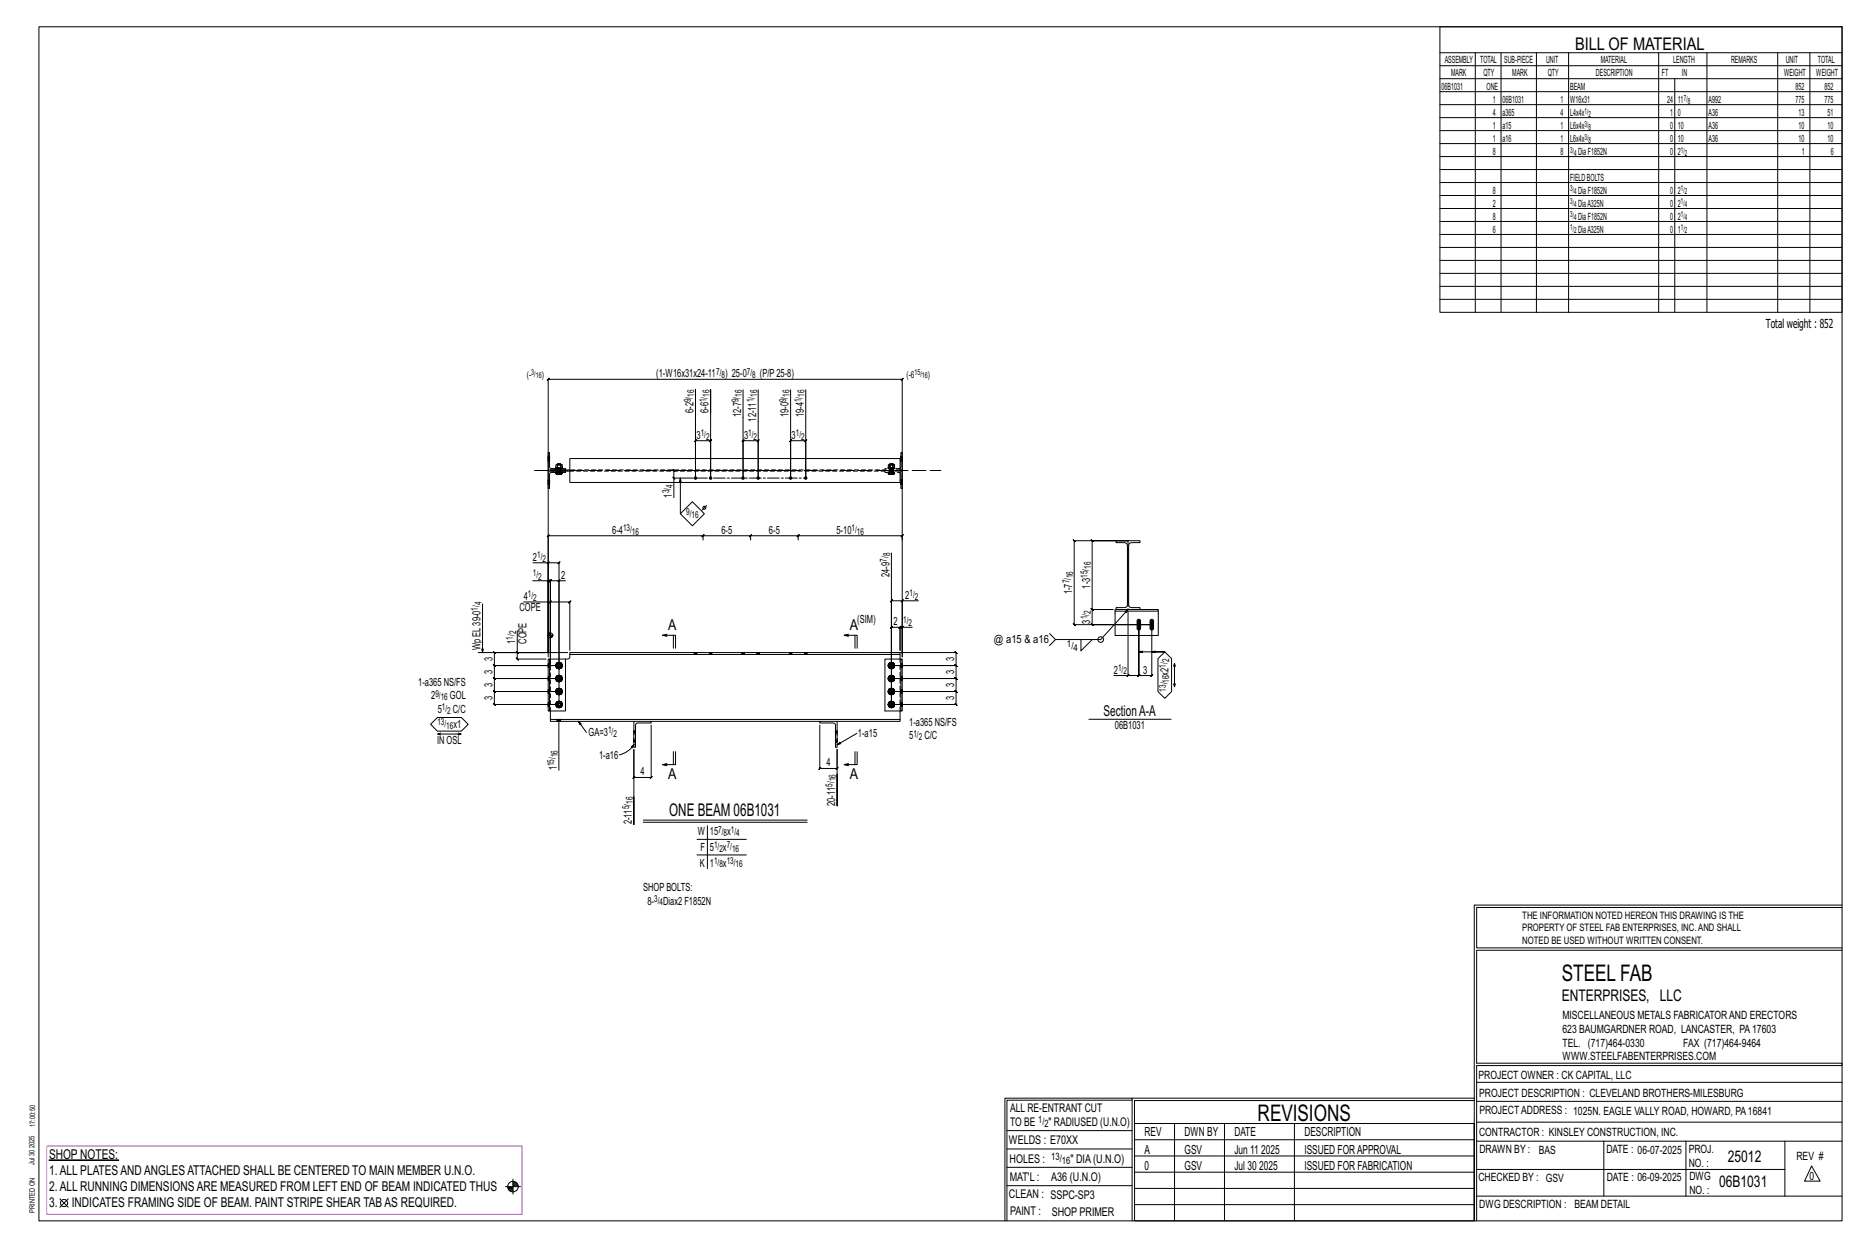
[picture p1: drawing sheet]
<svg xmlns="http://www.w3.org/2000/svg" width="914mm" height="610mm" viewBox="0 0 914 610" stroke-linecap="round" stroke-linejoin="round" font-family="sans-serif">
<g fill="#000" stroke="#000" stroke-width=".49">
<path d="M557 303h1v4a.9 .9 0 0 1-1 1 .9 .9 0 0 1 0-1zM563 303h2v4a.9 .9 0 0 1-1 1 .9 .9 0 0 1-1-1zM24 568h34z"/>
<circle cx="340" cy="234" r=".6"/>
<circle cx="348" cy="234" r=".6"/>
<circle cx="364" cy="234" r=".6"/>
<circle cx="371" cy="234" r=".6"/>
<circle cx="387" cy="234" r=".6"/>
<circle cx="394" cy="234" r=".6"/>
</g>
<g fill="none" stroke="#000" stroke-width=".49">
<path d="M19 13h883v584h-883zM705 13h197v140h-197zM705 26h197M705 32h197M705 39h197M722 26v127M735 26v127M752 26v127M768 26v127M812 26v127M820 39v114M836 26v127"/>
<path d="M870 26v127M886 26v127M705 45h197M705 51h197M705 58h197M705 64h197M705 70h197M705 77h197M705 83h197M705 89h197M705 96h197M705 102h197"/>
<path d="M705 108h197M705 115h197M705 121h197M705 127h197M705 134h197M705 140h197M705 146h197M364 191v43v-18h-1l1-1v1h7l1-1-1 1v18v-43M387 191v43v-18l1-1-1 1h7l1-1-1 1v18v-43M340 202v-11v43v-18l1-1-1 1h8h-1l1-1v1v18v-43v11M268 235h.1M268 237h.1"/>
<path d="M268 223h.1M268 226h.1M268 230h9v1h-8v8h-1zM268 221h1v8h8v1h-9zM269 235h.1M269 237h.1M269 223h.1M269 226h.1M272 229h3zM272 231v1zM272 229v-2h1v2M272 232h1"/>
<path d="M272 231l1 1M273 231v1h-1h1M273 229h.1M273 230h.1M273 231h.1M273 232h2h-1M273 231h1M274 232l1-1v1M274 231l-1 1M274 229v-2h-1h2v2M274 229h.1M274 230h.1"/>
<path d="M274 231h.1M275 231v1M275 232h-1M279 224h162v12h-162zM279 230h-10l10 1M329 233l1 1zM333 234v17M339 234h-9v9M391 230h-61h-1l1 1v-1v4M435 229h3zM435 231v1zM435 229v-2h1v2"/>
<path d="M435 232h.1M435 231v1M435 231h1v1h-1M435 229h.1M435 230h.1M435 231h.1M436 232h1M436 231h.1M436 232l1-1v1M437 231h-1v1M437 229v-2h-1h2v2M437 229h.1"/>
<path d="M437 230h.1M437 231h.1M437 231l1 1M438 231v1M438 232h-1M441 230h1v9h-1v-8M441 229v-8h1v9h-1M441 235h.1M441 237h.1M441 223h.1M441 226h.1M442 235h.1"/>
<path d="M442 237h.1M442 223h.1M442 226h.1M333 251l6-6 6 6-6 6zM346 247l-2 3M261 275h7v44v-35h-7M268 276l1-1zM268 275h6l-1 1 1-1v70h-32l-1-1 1 1v-7v1l-1-1h1h32h-32v1l-1-1h1v-6l-1-1 1 1h32h-32l-1-1 1 1v-6l-1-1 1 1-1-1 1 1v-7v1l-1-1h1h25M344 263l1-1zM344 264l1-2-1 1v-1h-76h1l-1 1v-1v59M344 262h23v1l1-1-1 2M367 263l1-1z"/>
<path d="M367 262h24l-1 1 1-1v2M390 263l1-1zM391 262h51l-1 1 1-1v2M436 271v74M525 264l1 1h26h-17l-1-1 1 1v33h-1l1 1v-1h10h-10h-1l1 1v-1v8l-1-1 1 1h29h-38l-1-1 1 1v-41zM546 265h12l-5 1-1 1v29l1 1h5v1h-12v-1h5l1-1v-29l-1-1-5-1zM236 295v24M256 295h13v26M268 284v1l1-1zM268 284h9M269 295l1-1zM269 295h10h-1l1-1v1v23"/>
<path d="M274 284l-1 1 1-1zM274 284v42h-32h32M442 294v-1l-1 1zM442 294h-6l1-1-1 1v51M450 294h-8v27v-14h5M546 298v13h21v-12M552 299v32h-7M552 298l-13 15h-22l-3-3M558 298h9v1h-21M234 319h34v-133l1-1-1 1h174h-1l1-1v1v133M253 319l1 1zM253 309v10h25"/>
<path d="M253 319v3l1 1-1-1h14M268 311h3M268 310v1M269 310v1M269 319v-35v1l1-1-1 1 1-1h-1v42M269 309v9M270 311v1M270 311h.1M279 319h162v1h-162zM326 311h-2h7v6M326 310l-2 1M330 311v6"/>
<path d="M340 319h.1M341 319h.1M347 319h.1M348 319h.1M363 319h.1M364 319h.1M371 319h.1M372 319h.1M386 319h.1M388 319h.1M394 319h.1M395 319h.1"/>
<path d="M415 311h-2h7v6M415 310l-2 1M419 311v6M436 319h32l1 1-1-1v7v-1l1 1h-1h-32M441 307l1-1zM442 307h-1v-1l-1 1h1v11v-11v-1l-1 1h1h-5l1-1-1 1v19M517 313l-3 3M529 313v5l6-5M557 319h13h-6M564 306v25v-1l-1 1h1h-7l1-1-1 1v-25v25l1-1-1 1h-5M570 319l3 3v16l-3 4-3-4v-16zM268 322h1v26h-1z"/>
<path d="M269 322h8M272 338h1M272 332h1M272 326h1M272 331l1 1M272 325l1 1M273 339v1M273 333h.1M273 327h.1M273 338l-1 1M273 332l-1 1M273 326h-1"/>
<path d="M273 338v-1l-1 1 1 1M273 332v-1l-1 1 1 1v-1M273 325l-1 1 1 1v-1M273 339l1 1M273 333h1M273 326l1 1M273 337h.1M273 331h.1M273 324v1M273 327h1M274 337l-1 1M274 337h1l-1 1"/>
<path d="M274 330l-1 1M274 331h1h-1M274 324l-1 1M274 325v-1l1 1h-1M274 337l1 1v1M274 331l1 1v1M274 325l1 1M274 337h-1M274 331h-1M274 339h1l-1 1v-1M274 333h1h-1M274 326l1 1h-1"/>
<path d="M275 339h.1M275 332v1M275 326v1M275 338l-1 1M275 332l-1 1M275 326l-1 1M275 337v1M275 331v1M275 325h.1M275 338h.1M275 325v1M277 322v26h-8"/>
<path d="M279 320v2h-2M340 320h.1M341 320h.1M347 320h.1M348 320h.1M363 320h.1M364 320h.1M371 320h.1M372 320h.1M386 320h.1M388 320h.1M394 320h.1"/>
<path d="M395 320h.1M435 338h.1M435 332h.1M435 326h.1M435 325v1M435 331v1M435 327h1M435 333h1M435 339l1 1M435 332v1M435 338v1M435 325v1v1v-1"/>
<path d="M435 332v-1v1v1v-1M435 338v-1v1v1M436 326v1M436 333h.1M436 339v1M436 324l-1 1M436 331h-1M436 337h-1M436 327h1M436 333h1M436 339l1 1M436 324v1"/>
<path d="M436 325l1-1v1M436 330v1M436 331h1M436 337v1M436 337h1v1M436 326h32v-1l1 1h-1v6v-1l1 1h-1h-32h32v-1l1 1h-1v6l1 1-1-1h-32h32l1 1-1-1v7v-1l1 1h-1h-32M437 325l1 1M437 331l1 1v1M437 337l1 1v1M437 324l-1 1M437 331h-1M437 337h-1"/>
<path d="M437 326v1h-1M437 333h-1M437 339v1l-1-1M437 326h1l-1 1M437 332l1 1h-1M437 339h1h-1M437 326v1M437 332v1M437 338v1M437 325h1h-1M437 331h1l-1 1M437 337l1 1h-1"/>
<path d="M438 325v1M438 331v1M438 338h.1M441 320v2M441 322h1v26h-1zM441 322h-8v26h8M552 331l1-1zM574 326l1-1v1M575 325v11l-1-1M575 335v1M211 354l3-3h12l3 3-3 4h-12zM214 359h12l-2 1"/>
<path d="M216 359h-2l2 1M224 359h2M269 348v4M272 345h1M272 344l1 1M273 346h.1M273 345h-1M273 344l-1 1 1 1v-1M273 352h.1M273 353h.1M273 345l1 1M273 343v1"/>
<path d="M273 346h1M274 353v24M274 343l-1 1M274 344v-1l1 1h-1M274 344l1 1M274 345l1 1h-1M274 352h.1M274 353h.1M275 345v1M275 345l-1 1M275 344h.1M275 344v1"/>
<path d="M283 353l4 5M310 358h.1M310 353h9v1h-7h-1v12h-1zM311 358h.1M319 355v25l-1 1 1-1h-9h1l-1 1v-1v-13v36v-13M319 353h82M401 353h9v13h-1v-12h-1h-7zM401 355v21l1-1-1 1h9h-1l1-1v1v-9v27v-15M409 358h.1M410 358h.1M419 359l-9 5M435 345h.1"/>
<path d="M435 344v1M435 346h1M435 344v1v1v-1M436 345v1M436 343l-1 1M436 346h1M436 343v1M436 344l1-1v1M437 344l1 1M437 343l-1 1M437 345v1h-1M437 345h1l-1 1"/>
<path d="M437 345v1M437 344h1h-1M438 344v1M441 352h-172v1h41M441 348v5h-31M533 352h40M309 365l1-1v2zM310 363h.1M310 364a11 11 0 0 1-7 5M311 363h.1M326 374h-2M330 368v6"/>
<path d="M331 368v6h-7l2 1M409 363h.1M410 363h.1M415 374h-2M419 368v6M420 368v6h-7l2 1M315 401h80M315 402h80M341 411h24M341 418h24M346 404v21M722 443v154"/>
<path d="M722 443h180M902 444h-179v20h179M902 465h-179v55h179v1h-179v76M554 538h-61v59M554 537h168M722 538h-167v13M723 539h179M723 530h179M493 553h61M555 550h167v47h-167zM555 558h167M575 550v47"/>
<path d="M599 550v47M634 550v47M723 549h179M723 558h179M785 558v27M825 558v27M874 558v27M251 577v7M251 579h2M251 580h3M251 578h2M493 571h61"/>
<path d="M493 562h61M555 573h167M555 566h167M723 572h151M887 570l4 8h-8zM29 587l4 4M33 587l-4 4M247 581h8M249 581h2M249 582h2M250 583h1M492 597v-60h62v60"/>
<path d="M493 580h61M555 589h167M555 581h167M723 585h179"/>
<circle cx="345" cy="248" r=".7"/>
<circle cx="269" cy="311" r="1.2"/>
<circle cx="539" cy="313" r="1.4"/>
<circle cx="31" cy="589" r="1.8"/>
<circle cx="251" cy="581" r="2.6"/>
</g>
<path d="M23 561h233v33h-233z" fill="none" stroke="#f0f" stroke-width=".5"/>
<g fill="none" stroke="#000" stroke-width=".49" stroke-dasharray="2 1.4">
<path d="M268 236h1M268 235h1M268 235h.1M268 237h.1M268 237h1M268 236l1 1M268 224h1M268 223h.1M268 226v-1M268 225l1 1M268 225h1M268 226h1"/>
<path d="M269 235h-1M269 223h-1M269 235h.1M269 236h-1h1M269 223h.1M269 225l-1-1 1 1M272 231v1zM272 232h1M272 229h1h-1v-2h1v2v-2v2h1h-1M272 232h.1M272 231l1 1M273 231h.1"/>
<path d="M273 232h-1h1h-1h1M273 230h.1M273 230v1M273 229h.1M273 229v1M273 229v2zM273 227h.1M273 227h1M273 232h.1M273 229h-1h1M273 229h1M273 230v-1"/>
<path d="M273 231v1zM273 232h1zM273 232h1M273 230h1zM273 229l1 1zM274 230h.1M274 230v1zM274 230l-1 1M274 231h-1M274 230v-1M274 229h.1M274 232l-1-1 1 1"/>
<path d="M274 231h.1M274 231l1 1M274 227h.1M274 230v1M274 232h.1M274 231h1M274 229h1M274 227v2zM274 229h1h-1v-2h1v2M274 229v2zM274 231v-1M275 232h.1"/>
<path d="M275 231v1h-1zM275 229h.1M275 231v1M279 230h162M433 230v1h8M435 231v1zM435 232h.1M435 229h1h-1v-2h1v2v-2v2h1h-1M435 231v1M435 231h1M435 232h1M435 230h1"/>
<path d="M435 230h.1M435 230v1M435 229h1M435 229v1M436 230h-1M436 229v2zM436 231h.1M436 229h.1M436 227h.1M436 227h1M436 232h.1M436 229h-1h1"/>
<path d="M436 229h1M436 230h.1M436 230l-1 1M436 230v-1M436 231v1zM436 232h1M436 230v1M436 229v1zM436 230h1M436 230l1 1zM436 230l1-1M436 232v-1l1 1"/>
<path d="M436 231l1 1M437 230h.1M437 230v1M437 230v-1M437 232h.1M437 231h.1M437 229h.1M437 227h.1M437 227v2zM437 229h1h-1v-2h1v2M437 229v2zM437 231v-1"/>
<path d="M437 231l1 1h-1zM437 229h1M438 232h-1zM438 232h.1M438 231v1M441 230h-162M441 229h-8v1M441 237h.1M441 236h1l-1-1M441 226v-1M441 224l1 1-1-1M441 237h1"/>
<path d="M441 226h1M442 235h-1M442 223h-1M442 236h-1M442 237h-1M442 237h.1M442 235h.1M442 236l-1-1M442 225h-1M442 225v1M442 223h.1M442 224l-1-1"/>
<path d="M442 224h-1M340 319v1M340 319h.1M340 319l1 1zM341 319v1M341 319h.1M347 319v1M347 319h.1M348 319l-1 1M348 319v1zM348 319v1M348 319h.1"/>
<path d="M363 319v1M363 319h.1M364 319l-1 1M364 319v1zM364 319v1M364 319h.1M371 319v1M371 319h.1M371 319v1zM372 319v1M372 319h.1M386 319v1"/>
<path d="M386 319h.1M387 319l-1 1M387 319v1zM387 319v1M388 319h.1M394 319v1M394 319h.1M394 319l1 1zM395 319v1M395 319h.1M268 339h1zM268 339h.1"/>
<path d="M268 339h1M268 338h1M268 333h1zM268 333h.1M268 332l1 1M268 332h1M268 331h1M268 326h1zM268 326h.1M268 326h1M268 325h1M269 339l-1-1 1 1"/>
<path d="M269 332h-1l1 1M269 326h-1h1M269 322v26M272 338v1zM272 332v1zM272 326h.1M272 338l1-1-1 1 1 2-1-2h1M272 332l1-1-1 1 1 1-1-1h1M272 326l1-2-1 2 1 1-1-1h1M272 338h.1M272 339h1zM272 331v1z"/>
<path d="M272 333h1zM272 325v1zM272 326l1 1zM272 339l1-1M272 338h1M272 333l1-1M272 331l1 1M272 326h1M272 325l1 1M273 337l-1 1zM273 339v1zM273 337h.1"/>
<path d="M273 331h-1zM273 333h.1M273 331v-1zM273 324l-1 1zM273 327h.1M273 324h.1M273 339v1M273 331h.1M273 325v-1zM273 325v-1M273 339h.1M273 338v-1"/>
<path d="M273 332v1M273 332v-1M273 326v1M273 325h.1M273 338v1zM273 332h.1M273 326h.1M273 340h1zM273 337h1zM273 333h1zM273 331h1zM273 327h1z"/>
<path d="M273 324h1zM273 338v-1l-1 1v1h1h-1h1M273 331l-1 1v-1v2h1h-1h1M273 325l-1 1v-1v1l1 1-1-1 1 1v-1M273 338h.1M273 332v1zM273 332v-1zM273 325v1zM273 333l1 1zM273 330h1zM273 339l1 1h-1h1h-1zM273 339h1z"/>
<path d="M273 338h1zM273 333h1h-1h1h-1zM273 327h1h-1h1h-1zM273 326h1zM273 325h1zM274 337h-1h1h-1h1M274 340h.1M274 339v1M274 339h.1M274 338h.1M274 337h.1M274 330l-1 1 1-1-1 1h1"/>
<path d="M274 334v-1zM274 333h.1M274 331h.1M274 330v1v-1v1zM274 330h.1M274 324h-1h1h-1l1 1M274 327h.1M274 326h.1M274 325h.1M274 324v1zM274 324h.1M274 337v1"/>
<path d="M274 333v-1zM274 331v1zM274 327v-1M274 340l1-1zM274 340l1-1M274 337h1zM274 337h1M274 333h1zM274 333h1M274 331h1zM274 331h1M274 327h1z"/>
<path d="M274 327h1M274 324l1 1zM274 324l1 1M274 330l1 1zM274 324h1zM274 332h.1M274 325v1zM274 337l1 1zM274 331l1 1zM274 324l1 2zM274 338v1zM275 339h.1"/>
<path d="M275 338v-1M275 332v1M275 332v-1M275 326v1M275 325h.1M275 339v-1M275 337l-1 1 1 1M275 333v-1M275 331h-1l1 2M275 327v-1M275 325h-1l1 1M275 337v1z"/>
<path d="M275 331h.1M275 324v1zM275 338h.1M275 331v1zM275 331v1M275 325v1zM275 325v1M275 333h.1M275 326v1zM275 338l-1 2zM275 332l-1 1zM275 326l-1 1z"/>
<path d="M275 338v1zM275 332v1zM275 326h.1M340 320h.1M341 320h.1M341 320v-1M348 320h.1M348 320v-1M364 320h.1M364 320v-1M371 320h.1M372 320h.1"/>
<path d="M372 320v-1M387 320h.1M388 320h.1M388 320v-1M394 320h.1M395 320h.1M395 320v-1M435 326h.1M435 332v1zM435 338v1zM435 326l1-2-1 2 1 1-1-1M435 332l1-1-1 1 1 1-1-1"/>
<path d="M435 338l1-1-1 1 1 2-1-2M435 325v1zM435 326v1zM435 331v1zM435 333h.1M435 338h.1M435 339h.1M435 325v1M435 333v-1M435 331v1M435 339v-1M435 324v1z"/>
<path d="M435 327h1zM435 324h1zM435 331h.1M435 333h1zM435 331l1-1zM435 337v1zM435 339l1 1zM435 337h1zM435 327h1M435 325l1-1zM435 325l1-1M435 333h1"/>
<path d="M435 331h1zM435 331h1M435 339l1 1M435 337h1M435 326l1 1M435 325h1M435 332l1 1M435 332l1-1M435 339h1M435 338l1-1M436 326h.1M436 332h.1"/>
<path d="M436 338v1zM436 327h1zM436 324h1zM436 333h1zM436 331h1zM436 340h1zM436 337h1zM436 325h-1v1v-1v1v1v-1v1l1-1M436 331h-1v1v-1v2h1M436 338l-1-1v1v1h1M436 325v1zM436 325h.1"/>
<path d="M436 332v1zM436 332v-1zM436 338h.1M436 339h.1M436 327h.1M436 324h.1M436 333v1zM436 330h.1M436 340h.1M436 337h.1M436 333h.1M436 331h.1"/>
<path d="M436 339v1zM436 324v1M436 327h1M436 326h1zM436 325h1zM436 324h1h-1h1v1zM436 330v1v-1v1M436 334l1-1zM436 333h1M436 330l1 1-1-1 1 1zM436 330h1zM436 340h1"/>
<path d="M436 339l1 1M436 339h1zM436 338h1zM436 337h1h-1h1zM437 327v-1M437 326h.1M437 325h.1M437 333h.1M437 333v-1zM437 331v1zM437 331h.1M437 339h.1"/>
<path d="M437 338h.1M437 337v1M437 327h.1M437 324v1zM437 324v1M437 340v-1zM437 340v-1M437 337h.1M437 324h.1M437 330v1zM437 325v1zM437 332h.1"/>
<path d="M437 324l1 2zM437 331l1 1zM437 337l1 1zM437 338v1zM437 326h1l-1 1M437 325h1h-1M437 332l1 1h-1M437 332l1-1h-1M437 339h1h-1M437 338h1l-1-1M437 325l1 1M437 333v-1"/>
<path d="M437 331l1 2M437 339v-1M437 337v1l1 1M437 324l1 1zM437 331h1zM438 325v1zM438 325v1M438 331v1zM438 331v1M438 338h.1M438 326l-1 1zM438 333h-1z"/>
<path d="M438 339h-1zM438 332l-1 1zM438 338l-1 2zM438 326h.1M438 332v1zM438 338v1zM441 325h1zM441 325l1 1-1-1M441 331h1zM441 332h1l-1-1M441 337l1 1zM441 338h1h-1"/>
<path d="M442 325h.1M442 325h-1M442 326h-1M442 331h.1M442 332l-1-1M442 332h-1M442 333h-1M442 338h.1M442 338h-1M442 339h-1M268 345l1 1zM268 345h.1"/>
<path d="M268 345h1M268 344h1M269 345h-1h1M272 345h.1M272 345l1-2-1 2 1 1-1-1h1M272 344v1zM272 345l1 1zM272 345h1M272 344l1 1M273 344h-1zM273 346h.1M273 344v-1z"/>
<path d="M273 344v-1M273 345v1M273 344h.1M273 352h.1M273 352v1M273 353h.1M273 345h.1M273 346h1zM273 343h1zM273 344l-1 1v-1v1l1 1-1-1 1 1v-1M273 344v1zM273 353v-1"/>
<path d="M273 352l1 1zM273 346h1h-1h1h-1zM273 345h1zM273 344h1zM274 353v-1M274 352h.1M274 343h-1h1h-1l1 1M274 346h.1M274 345h.1M274 344h.1M274 343v1zM274 343h.1"/>
<path d="M274 346v-1M274 346h1zM274 346h1M274 343l1 1zM274 343l1 1M274 344v1zM274 343l1 2zM274 353h.1M275 345v1M275 344h.1M275 346v-1M275 344h-1l1 1"/>
<path d="M275 344v1zM275 344v1M275 345v1zM275 345l-1 1zM275 345h.1M310 359h1M310 358h1M310 358h.1M311 358h-1M311 358h.1M409 359v3h1v-3l-1-1M410 358h-1"/>
<path d="M410 358h.1M410 359l-1-1M435 345h.1M435 345l1-2-1 2 1 1-1-1M435 344v1zM435 345v1zM435 344v1M435 344h.1M435 346h1zM435 344l1-1zM435 346h1M435 344l1-1"/>
<path d="M435 345l1 1M435 344h1M436 345h.1M436 346h1zM436 343h1zM436 344h-1v1v-1v1v1v-1v1l1-1M436 344v1zM436 344h.1M436 346h.1M436 343h.1M436 343v1M436 346h1"/>
<path d="M436 345h1zM436 344h1zM436 343h1h-1h1v1zM437 346v-1M437 345h.1M437 344h.1M437 346h.1M437 343v1zM437 343v1M437 344v1zM437 343l1 2zM437 345h1l-1 1"/>
<path d="M437 344h1h-1M437 344l1 1M437 344h1zM438 344v1zM438 344v1M438 345l-1 1zM438 345h.1M441 348v-26M441 344h1zM441 344l1 1-1-1M442 344h.1M442 344h-1"/>
<path d="M442 345h-1M310 363h.1M310 363h1M310 362l1 1M311 362v-3h-1v3h1M409 363h.1M409 363h1M410 362h-1M410 363h-1M410 363h.1"/>
</g>
<path d="M262 230h199" fill="none" stroke="#000" stroke-width=".49" stroke-dasharray="6.8 1 0 1"/>
<path d="M340 234h54M552 265v33" fill="none" stroke="#000" stroke-width=".49" stroke-dasharray="5.8 1 1 1"/>
<g font-size="11.2">
<text x="764" y="480">STEEL FAB</text>
<text x="616" y="548">REVISIONS</text>
</g>
<g font-size="8.6">
<text x="771" y="24">BILL OF MATERIAL</text>
<text x="328" y="399">ONE BEAM 06B1031</text>
</g>
<g font-size="7.9">
<text x="765" y="490">ENTERPRISES, LLC</text>
<text x="846" y="569">25012</text>
<text x="842" y="581">06B1031</text>
</g>
<g font-size="7.3">
<text x="327" y="308">A</text>
<text x="416" y="308">A</text>
<text x="540" y="350">SectionA-A</text>
<text x="327" y="381">A</text>
<text x="416" y="381">A</text>
</g>
<g font-size="6.6">
<text x="24" y="567">SHOP NOTES:</text>
<text x="24" y="575">1.ALL PLATESANDANGLESATTACHED SHALL BE CENTERED TO MAIN MEMBER U.N.O.</text>
<text x="24" y="583">2.ALL RUNNING DIMENSIONSARE MEASURED FROM LEFT END OF BEAM INDICATED THUS</text>
<text x="24" y="591">3.</text>
<text x="35" y="591">INDICATES FRAMING SIDE OF BEAM. PAINT STRIPE SHEAR TABAS REQUIRED.</text>
</g>
<g font-size="6.1">
<text x="864" y="161">Total weight : 852</text>
<text x="560" y="556">REV</text>
<text x="580" y="556">DWN BY</text>
<text x="604" y="556">DATE</text>
<text x="639" y="556">DESCRIPTION</text>
<text x="560" y="564">A</text>
<text x="580" y="564">GSV</text>
<text x="604" y="564">Jun 11</text>
<text x="617" y="564">2025</text>
<text x="639" y="564">ISSUED FORAPPROVAL</text>
<text x="560" y="572">0</text>
<text x="580" y="572">GSV</text>
<text x="604" y="572">Jul 30</text>
<text x="616" y="572">2025</text>
<text x="639" y="572">ISSUED FOR FABRICATION</text>
</g>
<g font-size="5.9">
<text x="494" y="560">WELDS : E70XX</text>
<text x="494" y="569">HOLES :</text>
<text x="524" y="569">&quot; DIA(U.N.O)</text>
<text x="494" y="578">MAT'L :</text>
<text x="515" y="578">A36 (U.N.O)</text>
<text x="494" y="586">CLEAN : SSPC-SP3</text>
<text x="495" y="595">PAINT :</text>
<text x="515" y="595">SHOP PRIMER</text>
</g>
<g font-size="5.8">
<text x="494" y="544">ALL RE-ENTRANT CUT</text>
<text x="494" y="551">TO BE</text>
<text x="513" y="551">&quot; RADIUSED (U.N.O)</text>
</g>
<g font-size="5.6">
<text x="765" y="499">MISCELLANEOUS METALS FABRICATORAND ERECTORS</text>
<text x="765" y="505">623 BAUMGARDNER ROAD, LANCASTER, PA17603</text>
<text x="765" y="512">TEL. (717)464-0330</text>
<text x="824" y="512">FAX (717)464-9464</text>
<text x="765" y="519">WWW.STEELFABENTERPRISES.COM</text>
<text x="724" y="528">PROJECT OWNER : CK CAPITAL, LLC</text>
<text x="724" y="537">PROJECT DESCRIPTION : CLEVELAND BROTHERS-MILESBURG</text>
<text x="724" y="545">PROJECTADDRESS : 1025N. EAGLE VALLY ROAD, HOWARD, PA16841</text>
<text x="724" y="556">CONTRACTOR : KINSLEY CONSTRUCTION, INC.</text>
<text x="724" y="564">DRAWN BY :</text>
<text x="753" y="564">BAS</text>
<text x="786" y="564">DATE : 06-07-2025</text>
<text x="827" y="564">PROJ.</text>
<text x="879" y="568">REV #</text>
<text x="827" y="571">NO. :</text>
<text x="724" y="578">CHECKED BY : GSV</text>
<text x="787" y="578">DATE : 06-09-2025</text>
<text x="827" y="578">DWG</text>
<text x="886" y="578">0</text>
<text x="827" y="584">NO. :</text>
<text x="724" y="591">DWG DESCRIPTION : BEAM DETAIL</text>
</g>
<g font-size="5.5">
<text x="321" y="185">(1-W16x31x24-11</text>
<text x="355" y="185">) 25-0</text>
<text x="372" y="185">(P/P25-8)</text>
<text x="339" y="202" transform="rotate(-90 339 202)">6-2</text>
<text x="347" y="202" transform="rotate(-90 347 202)">6-6</text>
<text x="363" y="204" transform="rotate(-90 363 204)">12-7</text>
<text x="370" y="206" transform="rotate(-90 370 206)">12-11</text>
<text x="386" y="204" transform="rotate(-90 386 204)">19-0</text>
<text x="393" y="204" transform="rotate(-90 393 204)">19-4</text>
<text x="341" y="215">3</text>
<text x="364" y="215">3</text>
<text x="388" y="215">3</text>
<text x="329" y="243" transform="rotate(-90 329 243)">1</text>
<text x="300" y="261">6-4</text>
<text x="353" y="261">6-5</text>
<text x="376" y="261">6-5</text>
<text x="409" y="261">5-10</text>
<text x="261" y="274">2</text>
<text x="275" y="283">2</text>
<text x="435" y="282" transform="rotate(-90 435 282)">24-9</text>
<text x="534" y="288" transform="rotate(-90 534 288)">1-3</text>
<text x="256" y="294">4</text>
<text x="443" y="293">2</text>
<text x="525" y="291" transform="rotate(-90 525 291)">1-7</text>
<text x="254" y="299">COPE</text>
<text x="420" y="305">(SIM)</text>
<text x="437" y="306">2</text>
<text x="534" y="305" transform="rotate(-90 534 305)">3</text>
<text x="252" y="315" transform="rotate(-90 252 315)">1</text>
<text x="258" y="315" transform="rotate(-90 258 315)">COPE</text>
<text x="487" y="315">@ a15 &amp; a16</text>
<text x="235" y="318" transform="rotate(-90 235 318)">Wp EL39-0</text>
<text x="241" y="323" transform="rotate(-90 241 323)">3</text>
<text x="467" y="323" transform="rotate(-90 467 323)">3</text>
<text x="241" y="330" transform="rotate(-90 241 330)">3</text>
<text x="467" y="330" transform="rotate(-90 467 330)">3</text>
<text x="545" y="330">2</text>
<text x="560" y="330">3</text>
<text x="205" y="336">1-a365 NS/FS</text>
<text x="572" y="330" transform="rotate(-90 572 330)">x2</text>
<text x="241" y="336" transform="rotate(-90 241 336)">3</text>
<text x="467" y="336" transform="rotate(-90 467 336)">3</text>
<text x="211" y="342">2</text>
<text x="220" y="342">GOL</text>
<text x="241" y="343" transform="rotate(-90 241 343)">3</text>
<text x="467" y="343" transform="rotate(-90 467 343)">3</text>
<text x="214" y="349">5</text>
<text x="222" y="349">C/C</text>
<text x="222" y="356">x1</text>
<text x="288" y="360">GA=3</text>
<text x="445" y="355">1-a365 NS/FS</text>
<text x="546" y="357">06B1031</text>
<text x="214" y="364">IN OSL</text>
<text x="420" y="361">1-a15</text>
<text x="445" y="362">5</text>
<text x="452" y="362">C/C</text>
<text x="293" y="371">1-a16</text>
<text x="273" y="377" transform="rotate(-90 273 377)">1</text>
<text x="405" y="375">4</text>
<text x="313" y="379">4</text>
<text x="409" y="394" transform="rotate(-90 409 394)">20-11</text>
<text x="309" y="403" transform="rotate(-90 309 403)">2-11</text>
<text x="342" y="409">W</text>
<text x="347" y="409">15</text>
<text x="356" y="409">x</text>
<text x="343" y="416">F</text>
<text x="347" y="416">5</text>
<text x="354" y="416">x</text>
<text x="343" y="424">K</text>
<text x="347" y="424">1</text>
<text x="354" y="424">x</text>
<text x="315" y="436">SHOPBOLTS:</text>
<text x="317" y="443">8-</text>
<text x="325" y="443">Diax2 F1852N</text>
</g>
<g font-size="5">
<text x="745" y="450">THE INFORMATION NOTED HEREON THIS DRAWING IS THE</text>
<text x="745" y="456">PROPERTY OF STEEL FAB ENTERPRISES, INC.AND SHALL</text>
<text x="745" y="462">NOTED BE USED WITHOUT WRITTEN CONSENT.</text>
<text x="508" y="550">1/</text>
<text x="511" y="551">2</text>
<text x="515" y="568">13/</text>
<text x="520" y="570">16</text>
</g>
<g font-size="4.9">
<text x="707" y="31">ASSEMBLY</text>
<text x="725" y="31">TOTAL</text>
<text x="736" y="31">SUB-PIECE</text>
<text x="757" y="31">UNIT</text>
<text x="784" y="31">MATERIAL</text>
<text x="819" y="31">LENGTH</text>
<text x="847" y="31">REMARKS</text>
<text x="874" y="31">UNIT</text>
<text x="890" y="31">TOTAL</text>
<text x="710" y="37">MARK</text>
<text x="726" y="37">QTY</text>
<text x="740" y="37">MARK</text>
<text x="758" y="37">QTY</text>
<text x="781" y="37">DESCRIPTION</text>
<text x="814" y="37">FT</text>
<text x="823" y="37">IN</text>
<text x="873" y="37">WEIGHT</text>
<text x="889" y="37">WEIGHT</text>
<text x="706" y="44">06B1031</text>
<text x="728" y="44">ONE</text>
<text x="769" y="44">BEAM</text>
<text x="879" y="44">852</text>
<text x="893" y="44">852</text>
<text x="731" y="50">1</text>
<text x="736" y="50">06B1031</text>
<text x="764" y="50">1</text>
<text x="769" y="50">W16x31</text>
<text x="816" y="50">24</text>
<text x="821" y="50">11</text>
<text x="836" y="50">A992</text>
<text x="879" y="50">775</text>
<text x="893" y="50">775</text>
<text x="731" y="57">4</text>
<text x="736" y="57">a365</text>
<text x="764" y="57">4</text>
<text x="769" y="57">L4x4x</text>
<text x="818" y="57">1</text>
<text x="821" y="57">0</text>
<text x="836" y="57">A36</text>
<text x="880" y="57">13</text>
<text x="895" y="57">51</text>
<text x="731" y="63">1</text>
<text x="736" y="63">a15</text>
<text x="764" y="63">1</text>
<text x="769" y="63">L6x4x</text>
<text x="818" y="63">0</text>
<text x="821" y="63">10</text>
<text x="836" y="63">A36</text>
<text x="880" y="63">10</text>
<text x="895" y="63">10</text>
<text x="731" y="69">1</text>
<text x="736" y="69">a16</text>
<text x="764" y="69">1</text>
<text x="769" y="69">L6x4x</text>
<text x="818" y="69">0</text>
<text x="821" y="69">10</text>
<text x="836" y="69">A36</text>
<text x="880" y="69">10</text>
<text x="895" y="69">10</text>
<text x="731" y="76">8</text>
<text x="764" y="76">8</text>
<text x="772" y="76">DiaF1852N</text>
<text x="818" y="76">0</text>
<text x="821" y="76">2</text>
<text x="882" y="76">1</text>
<text x="896" y="76">6</text>
<text x="769" y="88">FIELDBOLTS</text>
<text x="731" y="95">8</text>
<text x="772" y="95">DiaF1852N</text>
<text x="818" y="95">0</text>
<text x="821" y="95">2</text>
<text x="731" y="101">2</text>
<text x="772" y="101">DiaA325N</text>
<text x="818" y="101">0</text>
<text x="821" y="101">2</text>
<text x="731" y="107">8</text>
<text x="772" y="107">DiaF1852N</text>
<text x="818" y="107">0</text>
<text x="821" y="107">2</text>
<text x="731" y="114">6</text>
<text x="772" y="114">DiaA325N</text>
<text x="818" y="114">0</text>
<text x="821" y="114">1</text>
</g>
<g font-size="4.7">
<text x="258" y="185">(-</text>
<text x="265" y="185">)</text>
<text x="351" y="183">7/</text>
<text x="353" y="185">8</text>
<text x="366" y="183">7/</text>
<text x="368" y="185">8</text>
<text x="444" y="185">(-6</text>
<text x="454" y="185">)</text>
<text x="338" y="197" transform="rotate(-90 338 197)">9/</text>
<text x="340" y="194" transform="rotate(-90 340 194)">16</text>
<text x="346" y="197" transform="rotate(-90 346 197)">1/</text>
<text x="347" y="194" transform="rotate(-90 347 194)">16</text>
<text x="361" y="197" transform="rotate(-90 361 197)">9/</text>
<text x="363" y="194" transform="rotate(-90 363 194)">16</text>
<text x="369" y="197" transform="rotate(-90 369 197)">1/</text>
<text x="371" y="194" transform="rotate(-90 371 194)">16</text>
<text x="385" y="197" transform="rotate(-90 385 197)">9/</text>
<text x="386" y="194" transform="rotate(-90 386 194)">16</text>
<text x="392" y="197" transform="rotate(-90 392 197)">1/</text>
<text x="394" y="194" transform="rotate(-90 394 194)">16</text>
<text x="343" y="213">1/</text>
<text x="346" y="215">2</text>
<text x="366" y="213">1/</text>
<text x="369" y="215">2</text>
<text x="390" y="213">1/</text>
<text x="392" y="215">2</text>
<text x="329" y="239" transform="rotate(-90 329 239)">4</text>
<text x="328" y="241" transform="rotate(-90 328 241)">3/</text>
<text x="336" y="252">9/</text>
<text x="338" y="254">16</text>
<text x="305" y="260">13/</text>
<text x="309" y="262">16</text>
<text x="417" y="260">1/</text>
<text x="419" y="262">16</text>
<text x="263" y="273">1/</text>
<text x="266" y="275">2</text>
<text x="434" y="275" transform="rotate(-90 434 275)">7/</text>
<text x="436" y="272" transform="rotate(-90 436 272)">8</text>
<text x="261" y="282">1/</text>
<text x="534" y="278" transform="rotate(-90 534 278)">16</text>
<text x="263" y="284">2</text>
<text x="524" y="285" transform="rotate(-90 524 285)">7/</text>
<text x="525" y="283" transform="rotate(-90 525 283)">16</text>
<text x="532" y="283" transform="rotate(-90 532 283)">15/</text>
<text x="258" y="292">1/</text>
<text x="261" y="294">2</text>
<text x="445" y="292">1/</text>
<text x="448" y="293">2</text>
<text x="234" y="299" transform="rotate(-90 234 299)">1/</text>
<text x="236" y="296" transform="rotate(-90 236 296)">4</text>
<text x="442" y="305">1/</text>
<text x="532" y="303" transform="rotate(-90 532 303)">1/</text>
<text x="534" y="300" transform="rotate(-90 534 300)">2</text>
<text x="253" y="310" transform="rotate(-90 253 310)">2</text>
<text x="445" y="306">2</text>
<text x="251" y="313" transform="rotate(-90 251 313)">1/</text>
<text x="522" y="317">1/</text>
<text x="526" y="318">4</text>
<text x="572" y="324" transform="rotate(-90 572 324)">2</text>
<text x="547" y="328">1/</text>
<text x="550" y="330">2</text>
<text x="571" y="327" transform="rotate(-90 571 327)">1/</text>
<text x="572" y="334" transform="rotate(-90 572 334)">16</text>
<text x="213" y="341">9/</text>
<text x="571" y="338" transform="rotate(-90 571 338)">13/</text>
<text x="216" y="343">16</text>
<text x="216" y="347">1/</text>
<text x="219" y="349">2</text>
<text x="214" y="355">13/</text>
<text x="218" y="357">16</text>
<text x="298" y="359">1/</text>
<text x="300" y="360">2</text>
<text x="447" y="360">1/</text>
<text x="450" y="362">2</text>
<text x="273" y="370" transform="rotate(-90 273 370)">16</text>
<text x="271" y="375" transform="rotate(-90 271 375)">15/</text>
<text x="409" y="382" transform="rotate(-90 409 382)">16</text>
<text x="408" y="385" transform="rotate(-90 408 385)">5/</text>
<text x="308" y="396" transform="rotate(-90 308 396)">5/</text>
<text x="310" y="393" transform="rotate(-90 310 393)">16</text>
<text x="352" y="407">7/</text>
<text x="358" y="407">1/</text>
<text x="354" y="409">8</text>
<text x="360" y="409">4</text>
<text x="350" y="415">1/</text>
<text x="352" y="417">2</text>
<text x="356" y="415">7/</text>
<text x="358" y="417">16</text>
<text x="350" y="423">1/</text>
<text x="352" y="424">8</text>
<text x="356" y="423">13/</text>
<text x="360" y="424">16</text>
<text x="320" y="441">3/</text>
<text x="323" y="443">4</text>
</g>
<g font-size="4.2">
<text x="824" y="49">7/</text>
<text x="826" y="51">8</text>
<text x="776" y="56">1/</text>
<text x="778" y="57">2</text>
<text x="776" y="62">3/</text>
<text x="778" y="63">8</text>
<text x="776" y="68">3/</text>
<text x="778" y="70">8</text>
<text x="769" y="75">3/</text>
<text x="770" y="76">4</text>
<text x="823" y="75">1/</text>
<text x="825" y="76">2</text>
<text x="769" y="94">3/</text>
<text x="770" y="95">4</text>
<text x="823" y="94">1/</text>
<text x="825" y="95">2</text>
<text x="769" y="100">3/</text>
<text x="770" y="101">4</text>
<text x="823" y="100">1/</text>
<text x="825" y="101">4</text>
<text x="769" y="106">3/</text>
<text x="770" y="108">4</text>
<text x="823" y="106">1/</text>
<text x="825" y="108">4</text>
<text x="769" y="113">1/</text>
<text x="823" y="113">1/</text>
<text x="770" y="114">2</text>
<text x="825" y="114">2</text>
</g>
<g font-size="4">
<text x="260" y="184">3/</text>
<text x="262" y="185">16</text>
<text x="448" y="184">15/</text>
<text x="451" y="185">16</text>
</g>
<g font-size="3.7">
<text x="17" y="551" transform="rotate(-90 17 551)">17:00:50</text>
<text x="17" y="562" transform="rotate(-90 17 562)">2025</text>
<text x="17" y="570" transform="rotate(-90 17 570)">Jul 30</text>
<text x="17" y="593" transform="rotate(-90 17 593)">PRINTED ON</text>
</g>
</svg>
